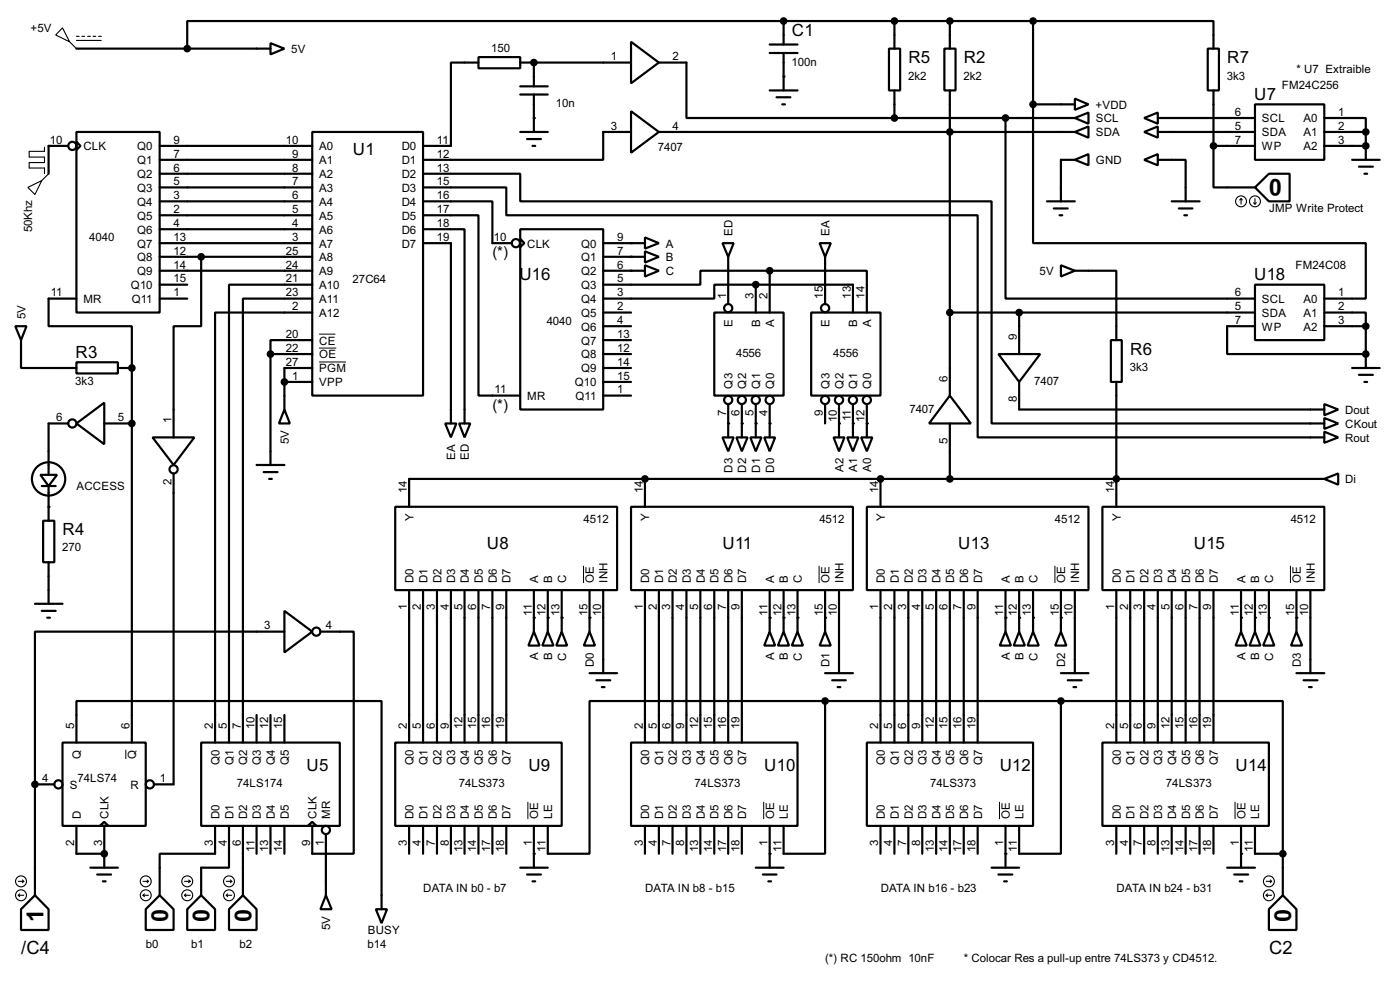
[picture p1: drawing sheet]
<svg xmlns="http://www.w3.org/2000/svg" width="256mm" height="180mm" viewBox="0 0 256 180" stroke-linecap="round" stroke-linejoin="round" font-family="sans-serif">
<g fill="none" stroke="#000" stroke-width=".4">
<path d="M14 8.9h35.6M49.6 7.9l2.5 1-2.5 1.1zM87.7 10.5h7.6v2h-7.6zM87.7 11.5h-5.1v15.2h-5.1M95.3 11.5h20.3M95.3 17.3h5.1M95.3 15.8h5.1M97.8 11.5v4.3M97.8 17.3v6.9M115.6 7.7l5.1 3.8-5.1 3.8zM120.7 11.5h5.1v10.1h38.1M141 16.6h5.1"/>
<path d="M141 9.7h5.1M141 8.2h5.1M142.3 17.8h2.5M143.3 19.1h.5M143.6 3.9h-109.3v5M143.6 3.9h45.7M143.6 3.9v4.3M143.6 9.7v6.9M162.9 8.9h2v7.7h-2zM163.9 3.9v5M163.9 16.6v5M173 8.9h2.1v7.7h-2.1z"/>
<path d="M174 3.9v5M174 16.6v55.8M189.3 19.1v25.4h60.9v10.2h-7.6M189.3 3.9h33v5M189.3 19.1h7.6M189.3 3.9v15.2M196.9 18.1l2.5 1-2.5 1zM221.3 8.9h2v7.7h-2zM222.3 16.6v10.1M229.9 19.1h12.7v10.2h-12.7zM12.5 26.7h-3.6v5.1M14 24.2h15.3v33h-15.3z"/>
<path d="M14 26l.8 .7-.8 .8zM29.3 26.7h27.9M29.3 29.3h27.9M29.3 31.8h27.9M29.3 34.3h27.9M29.3 36.9h27.9M29.3 39.4h27.9M57.2 24.2h20.3v48.2h-20.3zM77.5 36.9h12.7v7.6h3.6M77.5 39.4h10.2v33h7.6M77.5 34.3h15.3v5.1h86.3v40.7h63.5M77.5 31.8h17.8v5.1h86.4v40.6h60.9"/>
<path d="M95.3 24.2h5.1M96.6 25.5h2.5M97.6 26.7h.5M115.6 20.4l5.1 3.8-5.1 3.8zM115.6 24.2h-5.1v5.1h-33M120.7 24.2h76.2M163.9 21.6h33M184.2 21.6v33.1h45.7M191.8 36.9h5.1M193.1 38.2h2.5M194.1 39.4h.5M196.9 21.6l2.5-1v2.1z"/>
<path d="M196.9 24.2l2.5-1v2zM196.9 29.3l2.5-1.1v2.1zM196.9 29.3h-2.5v7.6M209.6 29.3l2.5-1.1v2.1zM209.6 24.2l2.5-1v2zM209.6 21.6l2.5-1v2.1zM212.1 29.3h5.1v7.6M212.1 24.2h17.8M212.1 21.6h17.8M214.7 36.9h5.1M216 38.2h2.5M217 39.4h.5"/>
<path d="M222.3 26.7v7.6h7.6M222.3 26.7h7.6M229.9 34.3l2.6-2.5h3.8v5.1h-3.8zM242.6 21.6h7.6v2.6M242.6 26.7h7.6M242.6 24.2h7.6M247.7 29.3h5.1M249 30.5h2.5M250 31.8h.5M250.2 24.2v5.1M2.8 59.7h2.1l-1 2.6zM14 54.7h-5.1v5h15.3v7.7"/>
<path d="M29.3 42h27.9M29.3 44.5h27.9M29.3 49.6h27.9M29.3 52.1h5M29.3 47h27.9M29.3 54.7h5M36.9 47v12.7h-5.1v20.4M57.2 57.2h-17.8v78.7M57.2 52.1h-15.2v83.8M57.2 54.7h-12.7v81.2M77.5 42h7.6v35.5M77.5 44.5h5.1v33"/>
<path d="M95.3 42h15.2v33h-15.2zM95.3 43.7l.8 .8-.8 .8zM110.5 44.5h7.7M110.5 49.6h7.7M110.5 57.2h5.1M110.5 59.7h5.1M110.5 47h7.7M118.2 43.5l2.5 1-2.5 1zM118.2 46l2.5 1-2.5 1.1zM118.2 48.6l2.5 1-2.5 1zM130.9 57.2h12.7v15.2h-12.7zM132.4 44.5h2l-1 2.5z"/>
<path d="M133.4 47v8.7M138.5 52.1h-7.6v2.6h-20.4M138.5 52.1h17.8v5.1M138.5 52.1v5.1M141 49.6h-12.7v2.5h-17.8M141 49.6h17.8v7.6M141 49.6v7.6M148.6 57.2h12.7v15.2h-12.7zM150.2 44.5h2l-1 2.5zM151.2 47v8.7M174 57.2h55.9M186.7 57.2v7.6"/>
<path d="M194.4 48.6l2.5 1-2.5 1zM196.9 49.6h7.6v12.7M229.9 52.1h12.7v10.2h-12.7zM229.9 59.7h-5.1v5.1h25.4M242.6 57.2h7.6v2.5M242.6 59.7h7.6M250.2 59.7v7.7M3.9 62.3v5.1h10.1M12.5 77.5h-3.6v9.4M14 66.3h7.6v2.1h-7.6zM14 77.5l5.1-3.8v7.6zM19.1 77.5h5.1"/>
<path d="M21.6 67.4h2.6M24.2 67.4v68.5M49.6 64.8h7.6M49.6 64.8v20.3M52.1 75l1 2.5h-2zM52.1 69.9h5.1M57.2 62.3h-7.6v2.5M57.2 67.4h-5.1v7.6M81.6 77.5h2l-1 2.6zM84.1 77.5h2.1l-1.1 2.6zM110.5 64.8h5.1M110.5 62.3h5.1"/>
<path d="M110.5 67.4h5.1M110.5 69.9h5.1M110.5 72.4h5.1M133.4 74v6.1M135.9 74v6.1M138.5 74v6.1M141 74v6.1M151.2 74v3.5M153.7 74v6.1M156.3 74v6.1M158.8 74v6.1M174 72.4l3.9 5.1h-7.7z"/>
<path d="M174 77.5v10.2M182.9 64.8h7.7l-3.9 5.1zM186.7 69.9v5.1h55.9M203.5 62.3h2v7.6h-2zM204.5 69.9v22.9M242.6 79l2.6 1.1-2.6 1zM242.6 76.5l2.6 1-2.6 1zM242.6 74l2.6 1-2.6 1zM247.7 67.4h5.1M249 68.6h2.5M250 69.9h.5M7.4 86.9h3.1l-1.6 2.1z"/>
<path d="M7.7 89h2.5M7.9 95.3h2.1v7.6h-2.1zM8.9 89v6.3M28 80.1h7.6l-3.8 5zM31.8 86.7v56.9h-3.6M47 85.1h5.1M48.3 86.4h2.6M49.3 87.7h.5M72.4 92.8h40.7v15.2h-40.7zM115.6 92.8h40.7v15.2h-40.7zM118.2 87.7v5.1M132.4 80.1h2l-1 2.5z"/>
<path d="M134.9 80.1h2.1l-1.1 2.5zM137.5 80.1h2l-1 2.5zM140 80.1h2l-1 2.5zM152.7 80.1h2l-1 2.5zM155.2 80.1h2.1l-1 2.5zM157.8 80.1h2l-1 2.5zM158.8 92.8h40.6v15.2h-40.6zM161.3 87.7v5.1M202 92.8h40.6v15.2h-40.6zM242.6 87.7l2.6-1v2zM242.6 87.7h-167.6v5.1M6.4 110.5h5.1"/>
<path d="M7.7 111.8h2.5M8.7 113.1h.5M8.9 102.9v7.6M52.1 111.8l5.1 3.8-5.1 3.8zM52.1 115.6h-45.7v28M58.7 115.6h6.1v40.7h-7.6v-5.1M75 108v27.9M77.5 108v27.9M80.1 108v27.9M82.6 108v27.9M85.1 108v27.9M87.7 108v27.9"/>
<path d="M90.2 108v27.9M92.8 108v27.9M97.8 115.6l1.1 2.6h-2.1zM97.8 108v7.6M100.4 115.6l1 2.6h-2zM100.4 108v7.6M102.9 115.6l1 2.6h-2zM102.9 108v7.6M108 115.6l1 2.6h-2zM108 108v7.6M110.5 108v15.2M118.2 108v27.9"/>
<path d="M120.7 108v27.9M123.2 108v27.9M125.8 108v27.9M128.3 108v27.9M130.9 108v27.9M133.4 108v27.9M135.9 108v27.9M141 115.6l1 2.6h-2zM141 108v7.6M143.6 115.6l1 2.6h-2.1zM143.6 108v7.6M146.1 115.6l1 2.6h-2z"/>
<path d="M146.1 108v7.6M151.2 115.6l1 2.6h-2zM151.2 108v7.6M153.7 108v15.2M161.3 108v27.9M163.9 108v27.9M166.4 108v27.9M169 108v27.9M171.5 108v27.9M174 108v27.9M176.6 108v27.9M179.1 108v27.9"/>
<path d="M184.2 115.6l1 2.6h-2zM184.2 108v7.6M186.7 115.6l1.1 2.6h-2.1zM186.7 108v7.6M189.3 115.6l1 2.6h-2zM189.3 108v7.6M194.4 115.6l1 2.6h-2.1zM194.4 108v7.6M196.9 108v15.2M204.5 108v27.9M207.1 108v27.9M209.6 108v27.9"/>
<path d="M212.1 108v27.9M214.7 108v27.9M217.2 108v27.9M219.8 108v27.9M222.3 108v27.9M227.4 115.6l1 2.6h-2zM227.4 108v7.6M229.9 115.6l1 2.6h-2zM229.9 108v7.6M232.5 115.6l1 2.6h-2.1zM232.5 108v7.6M237.5 115.6l1.1 2.6h-2.1z"/>
<path d="M237.5 108v7.6M240.1 108v15.2M11.5 135.9h15.2v15.3h-15.2zM14 135.9v-7.6h55.9v38.1M36.9 135.9h25.4v15.3h-25.4zM47 130.9v5M49.6 130.9v5M52.1 130.9v5M72.4 135.9h30.5v15.3h-30.5zM108 123.2h5.1M109.3 124.5h2.5M110.3 125.8h.5"/>
<path d="M115.6 135.9h30.5v15.3h-30.5zM151.2 128.3h-43.2v28h-7.6v-5.1M151.2 128.3v28h-7.6v-5.1M151.2 128.3h43.2M151.2 123.2h5.1M152.5 124.5h2.5M153.5 125.8h.5M158.8 135.9h30.5v15.3h-30.5zM194.4 128.3v28h-7.7v-5.1M194.4 128.3h40.6v28M194.4 123.2h5M195.6 124.5h2.6"/>
<path d="M196.7 125.8h.5M202 135.9h30.5v15.3h-30.5zM237.5 123.2h5.1M238.8 124.5h2.6M239.8 125.8h.5M6.4 143.6v20.3M6.4 143.6h3.6M14 151.2v5.1h5.1M16.6 158.8h5M18.3 151.2l.8-.8 .8 .8zM19.1 151.2v7.6M39.4 151.2v5.1h-10.1v7.6"/>
<path d="M42 151.2v7.6h-5.1v5.1M44.5 151.2v12.7M47 151.2v5.1M49.6 151.2v5.1M52.1 151.2v5.1M56.4 151.2l.8-.8 .8 .8zM59.7 152.7v11.2M75 151.2v5.1M77.5 151.2v5.1M80.1 151.2v5.1M82.6 151.2v5.1M85.1 151.2v5.1"/>
<path d="M87.7 151.2v5.1M90.2 151.2v5.1M92.8 151.2v5.1M95.3 158.8h5.1M97.8 151.2v7.6M118.2 151.2v5.1M120.7 151.2v5.1M123.2 151.2v5.1M125.8 151.2v5.1M128.3 151.2v5.1M130.9 151.2v5.1M133.4 151.2v5.1"/>
<path d="M135.9 151.2v5.1M138.5 158.8h5.1M141 151.2v7.6M161.3 151.2v5.1M163.9 151.2v5.1M166.4 151.2v5.1M169 151.2v5.1M171.5 151.2v5.1M174 151.2v5.1M176.6 151.2v5.1M179.1 151.2v5.1M181.7 158.8h5"/>
<path d="M184.2 151.2v7.6M204.5 151.2v5.1M207.1 151.2v5.1M209.6 151.2v5.1M212.1 151.2v5.1M214.7 151.2v5.1M217.2 151.2v5.1M219.8 151.2v5.1M222.3 151.2v5.1M224.8 158.8h5.1M227.4 151.2v7.6M229.9 151.2v5.1h5.1"/>
<path d="M235 156.3v7.6M3.9 166.4l2.5-2.5 2.5 2.5v3.8h-5zM17.8 160.1h2.6M18.9 161.3h.5M26.7 166.4l2.6-2.5 2.5 2.5v3.8h-5.1zM34.3 166.4l2.6-2.5 2.5 2.5v3.8h-5.1zM42 166.4l2.5-2.5 2.5 2.5v3.8h-5zM59.7 163.9l1.1 2.5h-2.1zM68.9 166.4h2l-1 2.6zM96.6 160.1h2.5M97.6 161.3h.5M139.8 160.1h2.5"/>
<path d="M140.8 161.3h.5M182.9 160.1h2.6M184 161.3h.5M226.1 160.1h2.6M227.1 161.3h.5M232.5 166.4l2.5-2.5 2.5 2.5v3.8h-5z"/>
<circle cx="13.2" cy="26.7" r=".75"/>
<circle cx="94.5" cy="44.5" r=".75"/>
<circle cx="133.4" cy="56.4" r=".75"/>
<circle cx="151.1" cy="56.4" r=".75"/>
<circle cx="13.2" cy="77.5" r=".75"/>
<circle cx="133.4" cy="73.2" r=".75"/>
<circle cx="135.9" cy="73.2" r=".75"/>
<circle cx="138.4" cy="73.2" r=".75"/>
<circle cx="141" cy="73.2" r=".75"/>
<circle cx="151.1" cy="73.2" r=".75"/>
<circle cx="153.7" cy="73.2" r=".75"/>
<circle cx="156.2" cy="73.2" r=".75"/>
<circle cx="158.8" cy="73.2" r=".75"/>
<circle cx="8.9" cy="87.7" r="3.1"/>
<circle cx="31.8" cy="85.9" r=".75"/>
<circle cx="57.9" cy="115.6" r=".75"/>
<circle cx="10.7" cy="143.6" r=".75"/>
<circle cx="27.4" cy="143.6" r=".75"/>
<circle cx="59.7" cy="151.9" r=".75"/>
</g>
<g fill="#000">
<circle cx="97.8" cy="11.5" r=".2"/>
<circle cx="143.6" cy="14" r=".2"/>
<circle cx="143.6" cy="3.9" r=".2"/>
<circle cx="97.8" cy="21.6" r=".2"/>
<circle cx="250.2" cy="26.7" r=".2"/>
<circle cx="115.6" cy="47" r=".2"/>
<circle cx="115.6" cy="44.5" r=".2"/>
<circle cx="115.6" cy="49.6" r=".2"/>
<circle cx="138.5" cy="52.1" r=".2"/>
<circle cx="24.2" cy="67.4" r=".2"/>
<circle cx="24.2" cy="77.5" r=".2"/>
<circle cx="52.1" cy="69.9" r=".2"/>
<circle cx="133.4" cy="77.5" r=".2"/>
<circle cx="135.9" cy="77.5" r=".2"/>
<circle cx="138.5" cy="77.5" r=".2"/>
<circle cx="141" cy="77.5" r=".2"/>
<circle cx="153.7" cy="77.5" r=".2"/>
<circle cx="156.3" cy="77.5" r=".2"/>
<circle cx="158.8" cy="77.5" r=".2"/>
<circle cx="250.2" cy="64.8" r=".2"/>
<circle cx="8.9" cy="92.8" r=".2"/>
<circle cx="118.2" cy="87.7" r=".2"/>
<circle cx="161.3" cy="87.7" r=".2"/>
<circle cx="204.5" cy="87.7" r=".2"/>
<circle cx="97.8" cy="113.1" r=".2"/>
<circle cx="100.4" cy="113.1" r=".2"/>
<circle cx="102.9" cy="113.1" r=".2"/>
<circle cx="108" cy="113.1" r=".2"/>
<circle cx="141" cy="113.1" r=".2"/>
<circle cx="143.6" cy="113.1" r=".2"/>
<circle cx="146.1" cy="113.1" r=".2"/>
<circle cx="151.2" cy="113.1" r=".2"/>
<circle cx="184.2" cy="113.1" r=".2"/>
<circle cx="186.7" cy="113.1" r=".2"/>
<circle cx="189.3" cy="113.1" r=".2"/>
<circle cx="194.4" cy="113.1" r=".2"/>
<circle cx="227.4" cy="113.1" r=".2"/>
<circle cx="229.9" cy="113.1" r=".2"/>
<circle cx="232.5" cy="113.1" r=".2"/>
<circle cx="237.5" cy="113.1" r=".2"/>
<circle cx="6.4" cy="143.6" r=".2"/>
<circle cx="19.1" cy="156.3" r=".2"/>
<circle cx="97.8" cy="156.3" r=".2"/>
<circle cx="141" cy="156.3" r=".2"/>
<circle cx="184.2" cy="156.3" r=".2"/>
<circle cx="227.4" cy="156.3" r=".2"/>
</g>
<path d="M58.5 61.2h3M58.5 63.7h3.1M58.5 66.3h4.9M106.9 103.5v3.2M150.1 103.6v3.1M193.3 103.5v3.2M236.4 103.6v3.1M23 137.2v1.7M96.7 146.8v3.1M139.9 146.8v3.1M183.1 146.8v3.1M226.3 146.7v3.2" fill="none" stroke="#000" stroke-width=".18"/>
<g fill="none" stroke="#000" stroke-width=".2">
<path d="M11.5 5.1l1.3 2.6-2.6-1.3zM12.8 7.7l1.2 1.2M14 6.7h.5M14 7.4h4.6M15 6.7h.5M16.1 6.7h.5M17.1 6.7h.5M18.1 6.7h.5M5.1 34.3l2.6-1.2-1.3 2.5zM8.2 27v.7h-2.8v1.1h2.8v1h-2.8v1h2.8v1M8.9 31.8l-1.2 1.3M227.4 36.4l.2 .2"/>
<path d="M227.4 36.4l-.3 .2M227.4 36.4v1M229.7 37.1l.2 .3M229.9 36.4v1M230.2 37.1l-.3 .3M3.4 163.9l.2 .2M3.4 163.9h1M3.4 161.3h1M3.6 163.6l-.2 .3M4.1 161.1l.3 .2M4.4 161.3l-.3 .3M26.2 163.9h1"/>
<path d="M26.2 161.3h1M26.2 163.9l.3 .2M26.5 163.6l-.3 .3M27 161.1l.2 .2M27.2 161.3l-.2 .3M33.8 163.9h1.1M33.8 161.3h1.1M33.8 163.9l.3 .2M34.1 163.6l-.3 .3M34.6 161.1l.3 .2M34.9 161.3l-.3 .3M41.5 163.9h1"/>
<path d="M41.5 161.3h1M41.5 163.9l.2 .2M41.7 163.6l-.2 .3M42.2 161.1l.3 .2M42.5 161.3l-.3 .3M232 163.9h1M232 161.3h1M232 163.9l.2 .2M232.2 163.6l-.2 .3M232.7 161.1l.3 .2M233 161.3l-.3 .3"/>
<circle cx="227.3" cy="36.9" r="1"/>
<circle cx="229.9" cy="36.9" r="1"/>
<circle cx="3.8" cy="163.9" r="1"/>
<circle cx="3.8" cy="161.3" r="1"/>
<circle cx="26.7" cy="163.9" r="1"/>
<circle cx="26.7" cy="161.3" r="1"/>
<circle cx="34.3" cy="161.3" r="1"/>
<circle cx="34.3" cy="163.9" r="1"/>
<circle cx="41.9" cy="163.9" r="1"/>
<circle cx="41.9" cy="161.3" r="1"/>
<circle cx="232.4" cy="161.3" r="1"/>
<circle cx="232.4" cy="163.9" r="1"/>
</g>
<g fill="#000" stroke="#000" stroke-width=".4">
<circle cx="34.3" cy="8.9" r=".5"/>
<circle cx="97.8" cy="11.5" r=".5"/>
<circle cx="143.5" cy="3.9" r=".5"/>
<circle cx="163.8" cy="3.9" r=".5"/>
<circle cx="174" cy="3.9" r=".5"/>
<circle cx="189.2" cy="19.1" r=".5"/>
<circle cx="189.2" cy="3.9" r=".5"/>
<circle cx="163.8" cy="21.6" r=".5"/>
<circle cx="174" cy="24.2" r=".5"/>
<circle cx="184.2" cy="21.6" r=".5"/>
<circle cx="222.3" cy="26.7" r=".5"/>
<circle cx="250.2" cy="24.2" r=".5"/>
<circle cx="250.2" cy="26.7" r=".5"/>
<circle cx="36.8" cy="47" r=".5"/>
<circle cx="138.4" cy="52.1" r=".5"/>
<circle cx="141" cy="49.6" r=".5"/>
<circle cx="174" cy="57.2" r=".5"/>
<circle cx="186.7" cy="57.2" r=".5"/>
<circle cx="250.2" cy="59.7" r=".5"/>
<circle cx="24.1" cy="67.4" r=".5"/>
<circle cx="24.1" cy="77.5" r=".5"/>
<circle cx="49.5" cy="64.8" r=".5"/>
<circle cx="52.1" cy="69.9" r=".5"/>
<circle cx="250.2" cy="64.8" r=".5"/>
<circle cx="118.1" cy="87.7" r=".5"/>
<circle cx="161.3" cy="87.7" r=".5"/>
<circle cx="174" cy="87.7" r=".5"/>
<circle cx="204.5" cy="87.7" r=".5"/>
<circle cx="151.1" cy="128.3" r=".5"/>
<circle cx="194.3" cy="128.3" r=".5"/>
<circle cx="6.4" cy="143.6" r=".5"/>
<circle cx="19.1" cy="156.3" r=".5"/>
<circle cx="235" cy="156.3" r=".5"/>
</g>
<g font-size="4.8">
<text x="234.9" y="32.8" transform="rotate(-180 234.9 32.8)">0</text>
<text x="7.9" y="168.8" transform="rotate(-90 7.9 168.8)">1</text>
<text x="30.8" y="168.8" transform="rotate(-90 30.8 168.8)">0</text>
<text x="38.4" y="168.8" transform="rotate(-90 38.4 168.8)">0</text>
<text x="46.1" y="168.8" transform="rotate(-90 46.1 168.8)">0</text>
<text x="236.6" y="168.8" transform="rotate(-90 236.6 168.8)">0</text>
</g>
<g font-size="3.8">
<text x="3.9" y="174.6">/C4</text>
<text x="232.5" y="174.6">C2</text>
</g>
<g font-size="3.5">
<text x="145.1" y="6.5">C1</text>
<text x="166.4" y="11.6">R5</text>
<text x="176.6" y="11.6">R2</text>
<text x="224.8" y="11.6">R7</text>
<text x="229.8" y="18.3">U7</text>
<text x="64.7" y="28.5">U1</text>
<text x="95.2" y="51.3">U16</text>
<text x="229.8" y="51.3">U18</text>
<text x="13.9" y="65.5">R3</text>
<text x="207.1" y="64.9">R6</text>
<text x="11.5" y="98">R4</text>
<text x="89.2" y="100.5">U8</text>
<text x="132.4" y="100.5">U11</text>
<text x="175.6" y="100.5">U13</text>
<text x="218.7" y="100.5">U15</text>
<text x="56.2" y="141.2">U5</text>
<text x="96.8" y="141.2">U9</text>
<text x="140" y="141.2">U10</text>
<text x="183.2" y="141.2">U12</text>
<text x="226.4" y="141.2">U14</text>
</g>
<g font-size="3.1">
<text x="90.2" y="47.1">(*)</text>
<text x="90.2" y="75">(*)</text>
</g>
<g font-size="2.4">
<text x="5.6" y="5.9">+5V</text>
<text x="53.4" y="9.7">5V</text>
<text x="90" y="9.6">150</text>
<text x="111.9" y="11.1">1</text>
<text x="123.2" y="11.1">2</text>
<text x="145" y="12">100n</text>
<text x="166.4" y="14.5">2k2</text>
<text x="176.5" y="14.5">2k2</text>
<text x="224.8" y="14.5">3k3</text>
<text x="234.8" y="16.2">FM24C256</text>
<text x="237.5" y="13.4">* U7 Extraible</text>
<text x="101.9" y="19.6">10n</text>
<text x="111.9" y="23.8">3</text>
<text x="123.2" y="23.8">4</text>
<text x="200.7" y="19.9">+VDD</text>
<text x="200.7" y="22.4">SCL</text>
<text x="226.2" y="21.2">6</text>
<text x="226.2" y="23.8">5</text>
<text x="231.2" y="22.4">SCL</text>
<text x="238.8" y="22.4">A0</text>
<text x="245.2" y="21.2">1</text>
<text x="245.2" y="23.8">2</text>
<text x="9.2" y="26.3">10</text>
<text x="15.3" y="27.5">CLK</text>
<text x="25.1" y="27.5">Q0</text>
<text x="31.8" y="26.3">9</text>
<text x="31.8" y="28.9">7</text>
<text x="52.4" y="26.3">10</text>
<text x="53.5" y="28.9">9</text>
<text x="58.5" y="27.5">A0</text>
<text x="73.6" y="27.5">D0</text>
<text x="80.1" y="26.3">11</text>
<text x="80.1" y="28.9">12</text>
<text x="120.5" y="27.7">7407</text>
<text x="200.7" y="25">SDA</text>
<text x="226.2" y="26.3">7</text>
<text x="231.2" y="25">SDA</text>
<text x="231.2" y="27.5">WP</text>
<text x="238.8" y="27.5">A2</text>
<text x="238.8" y="25">A1</text>
<text x="245.2" y="26.3">3</text>
<text x="25.1" y="30">Q1</text>
<text x="25.1" y="32.6">Q2</text>
<text x="25.1" y="35.1">Q3</text>
<text x="31.8" y="31.4">6</text>
<text x="31.8" y="33.9">5</text>
<text x="53.5" y="31.4">8</text>
<text x="53.5" y="33.9">7</text>
<text x="58.5" y="30">A1</text>
<text x="58.5" y="32.6">A2</text>
<text x="58.5" y="35.1">A3</text>
<text x="73.6" y="30">D1</text>
<text x="73.6" y="32.6">D2</text>
<text x="73.6" y="35.1">D3</text>
<text x="80.1" y="31.4">13</text>
<text x="80.1" y="33.9">15</text>
<text x="200.7" y="30">GND</text>
<text x="25.1" y="37.7">Q4</text>
<text x="25.1" y="40.2">Q5</text>
<text x="31.8" y="36.5">3</text>
<text x="31.8" y="39">2</text>
<text x="31.8" y="41.6">4</text>
<text x="53.5" y="36.5">6</text>
<text x="53.5" y="39">5</text>
<text x="53.5" y="41.6">4</text>
<text x="58.5" y="37.7">A4</text>
<text x="58.5" y="40.2">A5</text>
<text x="73.6" y="37.7">D4</text>
<text x="73.6" y="40.2">D5</text>
<text x="80.1" y="36.5">16</text>
<text x="80.1" y="39">17</text>
<text x="80.1" y="41.6">18</text>
<text x="232.5" y="38.8">JMP Write Protect</text>
<text x="5.9" y="42.6" transform="rotate(-90 5.9 42.6)">50Khz</text>
<text x="16.4" y="44.1">4040</text>
<text x="25.1" y="42.7">Q6</text>
<text x="25.1" y="45.3">Q7</text>
<text x="25.1" y="47.8">Q8</text>
<text x="31.8" y="44.1">13</text>
<text x="31.8" y="46.6">12</text>
<text x="52.4" y="46.6">25</text>
<text x="53.5" y="44.1">3</text>
<text x="58.5" y="42.7">A6</text>
<text x="58.5" y="45.3">A7</text>
<text x="58.5" y="47.8">A8</text>
<text x="73.6" y="42.7">D6</text>
<text x="73.6" y="45.3">D7</text>
<text x="80.1" y="44.1">19</text>
<text x="90.5" y="44.1">10</text>
<text x="96.6" y="45.3">CLK</text>
<text x="106.4" y="45.3">Q0</text>
<text x="106.4" y="47.8">Q1</text>
<text x="113.1" y="44.1">9</text>
<text x="113.1" y="46.6">7</text>
<text x="122" y="45.3">A</text>
<text x="122" y="47.8">B</text>
<text x="134.2" y="43.2" transform="rotate(-90 134.2 43.2)">ED</text>
<text x="152" y="43.2" transform="rotate(-90 152 43.2)">EA</text>
<text x="24" y="52.9">Q10</text>
<text x="25.1" y="50.4">Q9</text>
<text x="31.8" y="49.2">14</text>
<text x="31.8" y="51.7">15</text>
<text x="52.4" y="49.2">24</text>
<text x="52.4" y="51.7">21</text>
<text x="58.5" y="50.4">A9</text>
<text x="58.5" y="52.9">A10</text>
<text x="64.6" y="51.8">27C64</text>
<text x="106.4" y="50.4">Q2</text>
<text x="106.4" y="52.9">Q3</text>
<text x="113.1" y="49.2">6</text>
<text x="113.1" y="51.7">5</text>
<text x="122" y="50.4">C</text>
<text x="190.5" y="50.4">5V</text>
<text x="237.3" y="49.2">FM24C08</text>
<text x="4.6" y="58.5" transform="rotate(-90 4.6 58.5)">5V</text>
<text x="9.3" y="54.3">11</text>
<text x="15.3" y="55.4">MR</text>
<text x="24.1" y="55.4">Q11</text>
<text x="31.8" y="54.3">1</text>
<text x="52.4" y="54.3">23</text>
<text x="53.5" y="56.8">2</text>
<text x="58.5" y="55.4">A11</text>
<text x="58.5" y="58">A12</text>
<text x="100.2" y="59.4">4040</text>
<text x="106.4" y="55.4">Q4</text>
<text x="106.4" y="58">Q5</text>
<text x="113.1" y="54.3">3</text>
<text x="113.1" y="56.8">2</text>
<text x="113.1" y="59.3">4</text>
<text x="133" y="54.6" transform="rotate(-90 133 54.6)">1</text>
<text x="134.2" y="59.9" transform="rotate(-90 134.2 59.9)">E</text>
<text x="138.1" y="54.7" transform="rotate(-90 138.1 54.7)">3</text>
<text x="139.3" y="59.9" transform="rotate(-90 139.3 59.9)">B</text>
<text x="140.6" y="54.7" transform="rotate(-90 140.6 54.7)">2</text>
<text x="141.8" y="59.9" transform="rotate(-90 141.8 59.9)">A</text>
<text x="150.8" y="54.7" transform="rotate(-90 150.8 54.7)">15</text>
<text x="152" y="59.9" transform="rotate(-90 152 59.9)">E</text>
<text x="155.9" y="54.7" transform="rotate(-90 155.9 54.7)">13</text>
<text x="157.1" y="59.9" transform="rotate(-90 157.1 59.9)">B</text>
<text x="158.4" y="54.6" transform="rotate(-90 158.4 54.6)">14</text>
<text x="159.6" y="59.9" transform="rotate(-90 159.6 59.9)">A</text>
<text x="226.2" y="54.3">6</text>
<text x="226.2" y="56.8">5</text>
<text x="226.2" y="59.3">7</text>
<text x="231.2" y="55.4">SCL</text>
<text x="231.2" y="58">SDA</text>
<text x="238.8" y="55.4">A0</text>
<text x="238.8" y="58">A1</text>
<text x="245.2" y="54.3">1</text>
<text x="245.2" y="59.3">3</text>
<text x="245.2" y="56.8">2</text>
<text x="52.4" y="61.9">20</text>
<text x="52.4" y="64.4">22</text>
<text x="58.5" y="63.1">CE</text>
<text x="58.5" y="65.6">OE</text>
<text x="106.4" y="60.5">Q6</text>
<text x="106.4" y="63.1">Q7</text>
<text x="106.4" y="65.6">Q8</text>
<text x="113.1" y="61.9">13</text>
<text x="113.1" y="64.4">12</text>
<text x="134.9" y="65.4">4556</text>
<text x="152.7" y="65.4">4556</text>
<text x="186.3" y="62.2" transform="rotate(-90 186.3 62.2)">9</text>
<text x="231.2" y="60.5">WP</text>
<text x="238.8" y="60.5">A2</text>
<text x="13.8" y="70.6">3k3</text>
<text x="52.4" y="67">27</text>
<text x="53.5" y="69.5">1</text>
<text x="58.5" y="68.1">PGM</text>
<text x="58.5" y="70.7">VPP</text>
<text x="90.6" y="72">11</text>
<text x="105.3" y="70.7">Q10</text>
<text x="106.4" y="68.1">Q9</text>
<text x="113.1" y="67">14</text>
<text x="113.1" y="69.5">15</text>
<text x="113.1" y="72">1</text>
<text x="134.2" y="71.1" transform="rotate(-90 134.2 71.1)">Q3</text>
<text x="136.7" y="71.1" transform="rotate(-90 136.7 71.1)">Q2</text>
<text x="139.3" y="71.1" transform="rotate(-90 139.3 71.1)">Q1</text>
<text x="141.8" y="71.1" transform="rotate(-90 141.8 71.1)">Q0</text>
<text x="152" y="71.1" transform="rotate(-90 152 71.1)">Q3</text>
<text x="154.5" y="71.1" transform="rotate(-90 154.5 71.1)">Q2</text>
<text x="157.1" y="71.1" transform="rotate(-90 157.1 71.1)">Q1</text>
<text x="159.6" y="71.1" transform="rotate(-90 159.6 71.1)">Q0</text>
<text x="173.6" y="69.9" transform="rotate(-90 173.6 69.9)">6</text>
<text x="189.4" y="70.4">7407</text>
<text x="207" y="67.9">3k3</text>
<text x="10.3" y="77.1">6</text>
<text x="21.6" y="77.1">5</text>
<text x="31.4" y="77.5" transform="rotate(-90 31.4 77.5)">1</text>
<text x="96.6" y="73.2">MR</text>
<text x="105.4" y="73.2">Q11</text>
<text x="133" y="76.1" transform="rotate(-90 133 76.1)">7</text>
<text x="135.5" y="76.1" transform="rotate(-90 135.5 76.1)">6</text>
<text x="138.1" y="76.1" transform="rotate(-90 138.1 76.1)">5</text>
<text x="140.6" y="76.1" transform="rotate(-90 140.6 76.1)">4</text>
<text x="150.8" y="76.1" transform="rotate(-90 150.8 76.1)">9</text>
<text x="153.3" y="77.3" transform="rotate(-90 153.3 77.3)">10</text>
<text x="155.9" y="77.1" transform="rotate(-90 155.9 77.1)">11</text>
<text x="158.4" y="77.3" transform="rotate(-90 158.4 77.3)">12</text>
<text x="166.6" y="75.5">7407</text>
<text x="186.3" y="73.5" transform="rotate(-90 186.3 73.5)">8</text>
<text x="246.4" y="75.8">Dout</text>
<text x="52.9" y="81.4" transform="rotate(-90 52.9 81.4)">5V</text>
<text x="173.6" y="81.2" transform="rotate(-90 173.6 81.2)">5</text>
<text x="246.4" y="80.8">Rout</text>
<text x="246.4" y="78.3">CKout</text>
<text x="14" y="89.6">ACCESS</text>
<text x="31.4" y="88.8" transform="rotate(-90 31.4 88.8)">2</text>
<text x="83.4" y="84.2" transform="rotate(-90 83.4 84.2)">EA</text>
<text x="85.9" y="84.3" transform="rotate(-90 85.9 84.3)">ED</text>
<text x="134.2" y="86.5" transform="rotate(-90 134.2 86.5)">D3</text>
<text x="136.7" y="86.5" transform="rotate(-90 136.7 86.5)">D2</text>
<text x="139.3" y="86.5" transform="rotate(-90 139.3 86.5)">D1</text>
<text x="141.8" y="86.5" transform="rotate(-90 141.8 86.5)">D0</text>
<text x="154.5" y="86.4" transform="rotate(-90 154.5 86.4)">A2</text>
<text x="157.1" y="86.4" transform="rotate(-90 157.1 86.4)">A1</text>
<text x="159.6" y="86.4" transform="rotate(-90 159.6 86.4)">A0</text>
<text x="246.4" y="88.5">Di</text>
<text x="74.6" y="90.2" transform="rotate(-90 74.6 90.2)">14</text>
<text x="75.8" y="95.4" transform="rotate(-90 75.8 95.4)">Y</text>
<text x="106.9" y="95.8">4512</text>
<text x="117.8" y="90.2" transform="rotate(-90 117.8 90.2)">14</text>
<text x="119" y="95.4" transform="rotate(-90 119 95.4)">Y</text>
<text x="150.1" y="95.8">4512</text>
<text x="160.9" y="90.2" transform="rotate(-90 160.9 90.2)">14</text>
<text x="162.1" y="95.4" transform="rotate(-90 162.1 95.4)">Y</text>
<text x="193.3" y="95.8">4512</text>
<text x="204.1" y="90.2" transform="rotate(-90 204.1 90.2)">14</text>
<text x="205.3" y="95.4" transform="rotate(-90 205.3 95.4)">Y</text>
<text x="236.5" y="95.8">4512</text>
<text x="11.4" y="100.9">270</text>
<text x="75.8" y="106.7" transform="rotate(-90 75.8 106.7)">D0</text>
<text x="78.3" y="106.7" transform="rotate(-90 78.3 106.7)">D1</text>
<text x="80.8" y="106.7" transform="rotate(-90 80.8 106.7)">D2</text>
<text x="83.4" y="106.7" transform="rotate(-90 83.4 106.7)">D3</text>
<text x="85.9" y="106.7" transform="rotate(-90 85.9 106.7)">D4</text>
<text x="88.5" y="106.7" transform="rotate(-90 88.5 106.7)">D5</text>
<text x="91" y="106.7" transform="rotate(-90 91 106.7)">D6</text>
<text x="93.5" y="106.7" transform="rotate(-90 93.5 106.7)">D7</text>
<text x="98.6" y="106.7" transform="rotate(-90 98.6 106.7)">A</text>
<text x="101.2" y="106.7" transform="rotate(-90 101.2 106.7)">B</text>
<text x="103.7" y="106.7" transform="rotate(-90 103.7 106.7)">C</text>
<text x="108.8" y="106.7" transform="rotate(-90 108.8 106.7)">OE</text>
<text x="111.3" y="106.7" transform="rotate(-90 111.3 106.7)">INH</text>
<text x="118.9" y="106.7" transform="rotate(-90 118.9 106.7)">D0</text>
<text x="121.5" y="106.7" transform="rotate(-90 121.5 106.7)">D1</text>
<text x="124" y="106.7" transform="rotate(-90 124 106.7)">D2</text>
<text x="126.6" y="106.7" transform="rotate(-90 126.6 106.7)">D3</text>
<text x="129.1" y="106.7" transform="rotate(-90 129.1 106.7)">D4</text>
<text x="131.6" y="106.7" transform="rotate(-90 131.6 106.7)">D5</text>
<text x="134.2" y="106.7" transform="rotate(-90 134.2 106.7)">D6</text>
<text x="136.7" y="106.7" transform="rotate(-90 136.7 106.7)">D7</text>
<text x="141.8" y="106.7" transform="rotate(-90 141.8 106.7)">A</text>
<text x="144.3" y="106.7" transform="rotate(-90 144.3 106.7)">B</text>
<text x="146.9" y="106.7" transform="rotate(-90 146.9 106.7)">C</text>
<text x="152" y="106.7" transform="rotate(-90 152 106.7)">OE</text>
<text x="154.5" y="106.7" transform="rotate(-90 154.5 106.7)">INH</text>
<text x="162.1" y="106.7" transform="rotate(-90 162.1 106.7)">D0</text>
<text x="164.7" y="106.7" transform="rotate(-90 164.7 106.7)">D1</text>
<text x="167.2" y="106.7" transform="rotate(-90 167.2 106.7)">D2</text>
<text x="169.7" y="106.7" transform="rotate(-90 169.7 106.7)">D3</text>
<text x="172.3" y="106.7" transform="rotate(-90 172.3 106.7)">D4</text>
<text x="174.8" y="106.7" transform="rotate(-90 174.8 106.7)">D5</text>
<text x="177.4" y="106.7" transform="rotate(-90 177.4 106.7)">D6</text>
<text x="179.9" y="106.7" transform="rotate(-90 179.9 106.7)">D7</text>
<text x="185" y="106.7" transform="rotate(-90 185 106.7)">A</text>
<text x="187.5" y="106.7" transform="rotate(-90 187.5 106.7)">B</text>
<text x="190.1" y="106.7" transform="rotate(-90 190.1 106.7)">C</text>
<text x="195.2" y="106.7" transform="rotate(-90 195.2 106.7)">OE</text>
<text x="197.7" y="106.7" transform="rotate(-90 197.7 106.7)">INH</text>
<text x="205.3" y="106.7" transform="rotate(-90 205.3 106.7)">D0</text>
<text x="207.9" y="106.7" transform="rotate(-90 207.9 106.7)">D1</text>
<text x="210.4" y="106.7" transform="rotate(-90 210.4 106.7)">D2</text>
<text x="212.9" y="106.7" transform="rotate(-90 212.9 106.7)">D3</text>
<text x="215.5" y="106.7" transform="rotate(-90 215.5 106.7)">D4</text>
<text x="218" y="106.7" transform="rotate(-90 218 106.7)">D5</text>
<text x="220.6" y="106.7" transform="rotate(-90 220.6 106.7)">D6</text>
<text x="223.1" y="106.7" transform="rotate(-90 223.1 106.7)">D7</text>
<text x="228.2" y="106.7" transform="rotate(-90 228.2 106.7)">A</text>
<text x="230.7" y="106.7" transform="rotate(-90 230.7 106.7)">B</text>
<text x="233.3" y="106.7" transform="rotate(-90 233.3 106.7)">C</text>
<text x="238.3" y="106.7" transform="rotate(-90 238.3 106.7)">OE</text>
<text x="240.9" y="106.7" transform="rotate(-90 240.9 106.7)">INH</text>
<text x="74.5" y="111.7" transform="rotate(-90 74.5 111.7)">1</text>
<text x="77.1" y="111.6" transform="rotate(-90 77.1 111.6)">2</text>
<text x="79.6" y="111.7" transform="rotate(-90 79.6 111.7)">3</text>
<text x="82.2" y="111.7" transform="rotate(-90 82.2 111.7)">4</text>
<text x="84.7" y="111.7" transform="rotate(-90 84.7 111.7)">5</text>
<text x="87.2" y="111.7" transform="rotate(-90 87.2 111.7)">6</text>
<text x="89.8" y="111.6" transform="rotate(-90 89.8 111.6)">7</text>
<text x="92.4" y="111.7" transform="rotate(-90 92.4 111.7)">9</text>
<text x="97.4" y="112.7" transform="rotate(-90 97.4 112.7)">11</text>
<text x="100" y="112.8" transform="rotate(-90 100 112.8)">12</text>
<text x="102.5" y="112.8" transform="rotate(-90 102.5 112.8)">13</text>
<text x="107.6" y="112.8" transform="rotate(-90 107.6 112.8)">15</text>
<text x="110.1" y="112.8" transform="rotate(-90 110.1 112.8)">10</text>
<text x="117.8" y="111.7" transform="rotate(-90 117.8 111.7)">1</text>
<text x="120.3" y="111.7" transform="rotate(-90 120.3 111.7)">2</text>
<text x="122.8" y="111.7" transform="rotate(-90 122.8 111.7)">3</text>
<text x="125.4" y="111.7" transform="rotate(-90 125.4 111.7)">4</text>
<text x="127.9" y="111.7" transform="rotate(-90 127.9 111.7)">5</text>
<text x="130.5" y="111.7" transform="rotate(-90 130.5 111.7)">6</text>
<text x="133" y="111.7" transform="rotate(-90 133 111.7)">7</text>
<text x="135.5" y="111.7" transform="rotate(-90 135.5 111.7)">9</text>
<text x="140.6" y="112.6" transform="rotate(-90 140.6 112.6)">11</text>
<text x="143.2" y="112.8" transform="rotate(-90 143.2 112.8)">12</text>
<text x="145.7" y="112.8" transform="rotate(-90 145.7 112.8)">13</text>
<text x="150.8" y="112.8" transform="rotate(-90 150.8 112.8)">15</text>
<text x="153.3" y="112.8" transform="rotate(-90 153.3 112.8)">10</text>
<text x="160.9" y="111.7" transform="rotate(-90 160.9 111.7)">1</text>
<text x="163.5" y="111.7" transform="rotate(-90 163.5 111.7)">2</text>
<text x="166" y="111.7" transform="rotate(-90 166 111.7)">3</text>
<text x="168.6" y="111.7" transform="rotate(-90 168.6 111.7)">4</text>
<text x="171.1" y="111.7" transform="rotate(-90 171.1 111.7)">5</text>
<text x="173.6" y="111.7" transform="rotate(-90 173.6 111.7)">6</text>
<text x="176.2" y="111.7" transform="rotate(-90 176.2 111.7)">7</text>
<text x="178.7" y="111.7" transform="rotate(-90 178.7 111.7)">9</text>
<text x="183.8" y="112.7" transform="rotate(-90 183.8 112.7)">11</text>
<text x="186.3" y="112.8" transform="rotate(-90 186.3 112.8)">12</text>
<text x="188.9" y="112.8" transform="rotate(-90 188.9 112.8)">13</text>
<text x="194" y="112.8" transform="rotate(-90 194 112.8)">15</text>
<text x="196.5" y="112.8" transform="rotate(-90 196.5 112.8)">10</text>
<text x="204.1" y="111.7" transform="rotate(-90 204.1 111.7)">1</text>
<text x="206.7" y="111.7" transform="rotate(-90 206.7 111.7)">2</text>
<text x="209.2" y="111.7" transform="rotate(-90 209.2 111.7)">3</text>
<text x="211.7" y="111.6" transform="rotate(-90 211.7 111.6)">4</text>
<text x="214.3" y="111.7" transform="rotate(-90 214.3 111.7)">5</text>
<text x="216.8" y="111.7" transform="rotate(-90 216.8 111.7)">6</text>
<text x="219.4" y="111.7" transform="rotate(-90 219.4 111.7)">7</text>
<text x="221.9" y="111.6" transform="rotate(-90 221.9 111.6)">9</text>
<text x="227" y="112.6" transform="rotate(-90 227 112.6)">11</text>
<text x="229.5" y="112.8" transform="rotate(-90 229.5 112.8)">12</text>
<text x="232.1" y="112.8" transform="rotate(-90 232.1 112.8)">13</text>
<text x="237.1" y="112.8" transform="rotate(-90 237.1 112.8)">15</text>
<text x="239.7" y="112.8" transform="rotate(-90 239.7 112.8)">10</text>
<text x="48.4" y="115.2">3</text>
<text x="59.7" y="115.2">4</text>
<text x="98.6" y="120.8" transform="rotate(-90 98.6 120.8)">A</text>
<text x="101.2" y="120.8" transform="rotate(-90 101.2 120.8)">B</text>
<text x="103.7" y="120.9" transform="rotate(-90 103.7 120.9)">C</text>
<text x="108.8" y="122.1" transform="rotate(-90 108.8 122.1)">D0</text>
<text x="141.8" y="120.8" transform="rotate(-90 141.8 120.8)">A</text>
<text x="144.4" y="120.8" transform="rotate(-90 144.4 120.8)">B</text>
<text x="146.9" y="120.9" transform="rotate(-90 146.9 120.9)">C</text>
<text x="152" y="122.1" transform="rotate(-90 152 122.1)">D1</text>
<text x="185" y="120.8" transform="rotate(-90 185 120.8)">A</text>
<text x="187.5" y="120.8" transform="rotate(-90 187.5 120.8)">B</text>
<text x="190.1" y="120.9" transform="rotate(-90 190.1 120.9)">C</text>
<text x="195.2" y="122.1" transform="rotate(-90 195.2 122.1)">D2</text>
<text x="228.2" y="120.8" transform="rotate(-90 228.2 120.8)">A</text>
<text x="230.7" y="120.8" transform="rotate(-90 230.7 120.8)">B</text>
<text x="233.3" y="120.9" transform="rotate(-90 233.3 120.9)">C</text>
<text x="238.3" y="122.1" transform="rotate(-90 238.3 122.1)">D3</text>
<text x="13.6" y="133.4" transform="rotate(-90 13.6 133.4)">5</text>
<text x="23.8" y="133.4" transform="rotate(-90 23.8 133.4)">6</text>
<text x="39" y="133.4" transform="rotate(-90 39 133.4)">2</text>
<text x="41.6" y="133.4" transform="rotate(-90 41.6 133.4)">5</text>
<text x="44.1" y="133.4" transform="rotate(-90 44.1 133.4)">7</text>
<text x="46.6" y="133.4" transform="rotate(-90 46.6 133.4)">10</text>
<text x="49.2" y="133.4" transform="rotate(-90 49.2 133.4)">12</text>
<text x="51.7" y="133.4" transform="rotate(-90 51.7 133.4)">15</text>
<text x="74.6" y="133.4" transform="rotate(-90 74.6 133.4)">2</text>
<text x="77.1" y="133.4" transform="rotate(-90 77.1 133.4)">5</text>
<text x="79.7" y="133.4" transform="rotate(-90 79.7 133.4)">6</text>
<text x="82.2" y="133.4" transform="rotate(-90 82.2 133.4)">9</text>
<text x="84.7" y="133.4" transform="rotate(-90 84.7 133.4)">12</text>
<text x="87.3" y="133.4" transform="rotate(-90 87.3 133.4)">15</text>
<text x="89.8" y="133.4" transform="rotate(-90 89.8 133.4)">16</text>
<text x="92.4" y="133.4" transform="rotate(-90 92.4 133.4)">19</text>
<text x="117.8" y="133.4" transform="rotate(-90 117.8 133.4)">2</text>
<text x="120.3" y="133.4" transform="rotate(-90 120.3 133.4)">5</text>
<text x="122.8" y="133.4" transform="rotate(-90 122.8 133.4)">6</text>
<text x="125.4" y="133.4" transform="rotate(-90 125.4 133.4)">9</text>
<text x="127.9" y="133.4" transform="rotate(-90 127.9 133.4)">12</text>
<text x="130.5" y="133.4" transform="rotate(-90 130.5 133.4)">15</text>
<text x="133" y="133.4" transform="rotate(-90 133 133.4)">16</text>
<text x="135.5" y="133.4" transform="rotate(-90 135.5 133.4)">19</text>
<text x="160.9" y="133.4" transform="rotate(-90 160.9 133.4)">2</text>
<text x="163.5" y="133.4" transform="rotate(-90 163.5 133.4)">5</text>
<text x="166" y="133.4" transform="rotate(-90 166 133.4)">6</text>
<text x="168.6" y="133.4" transform="rotate(-90 168.6 133.4)">9</text>
<text x="171.1" y="133.4" transform="rotate(-90 171.1 133.4)">12</text>
<text x="173.6" y="133.4" transform="rotate(-90 173.6 133.4)">15</text>
<text x="176.2" y="133.4" transform="rotate(-90 176.2 133.4)">16</text>
<text x="178.7" y="133.4" transform="rotate(-90 178.7 133.4)">19</text>
<text x="204.1" y="133.4" transform="rotate(-90 204.1 133.4)">2</text>
<text x="206.7" y="133.4" transform="rotate(-90 206.7 133.4)">5</text>
<text x="209.2" y="133.4" transform="rotate(-90 209.2 133.4)">6</text>
<text x="211.7" y="133.4" transform="rotate(-90 211.7 133.4)">9</text>
<text x="214.3" y="133.4" transform="rotate(-90 214.3 133.4)">12</text>
<text x="216.8" y="133.4" transform="rotate(-90 216.8 133.4)">15</text>
<text x="219.4" y="133.4" transform="rotate(-90 219.4 133.4)">16</text>
<text x="221.9" y="133.4" transform="rotate(-90 221.9 133.4)">19</text>
<text x="7.8" y="143.2">4</text>
<text x="14.2" y="143.2">74LS74</text>
<text x="14.8" y="138.9" transform="rotate(-90 14.8 138.9)">Q</text>
<text x="24.9" y="138.9" transform="rotate(-90 24.9 138.9)">Q</text>
<text x="29.3" y="143.2">1</text>
<text x="40.2" y="140" transform="rotate(-90 40.2 140)">Q0</text>
<text x="42.8" y="140" transform="rotate(-90 42.8 140)">Q1</text>
<text x="45.3" y="140" transform="rotate(-90 45.3 140)">Q2</text>
<text x="47.8" y="140" transform="rotate(-90 47.8 140)">Q3</text>
<text x="50.4" y="140" transform="rotate(-90 50.4 140)">Q4</text>
<text x="52.9" y="140" transform="rotate(-90 52.9 140)">Q5</text>
<text x="75.8" y="140" transform="rotate(-90 75.8 140)">Q0</text>
<text x="78.3" y="140" transform="rotate(-90 78.3 140)">Q1</text>
<text x="80.9" y="140" transform="rotate(-90 80.9 140)">Q2</text>
<text x="83.4" y="140" transform="rotate(-90 83.4 140)">Q3</text>
<text x="85.9" y="140" transform="rotate(-90 85.9 140)">Q4</text>
<text x="88.5" y="140" transform="rotate(-90 88.5 140)">Q5</text>
<text x="91" y="140" transform="rotate(-90 91 140)">Q6</text>
<text x="93.6" y="140" transform="rotate(-90 93.6 140)">Q7</text>
<text x="119" y="140" transform="rotate(-90 119 140)">Q0</text>
<text x="121.5" y="140" transform="rotate(-90 121.5 140)">Q1</text>
<text x="124" y="140" transform="rotate(-90 124 140)">Q2</text>
<text x="126.6" y="140" transform="rotate(-90 126.6 140)">Q3</text>
<text x="129.1" y="140" transform="rotate(-90 129.1 140)">Q4</text>
<text x="131.7" y="140" transform="rotate(-90 131.7 140)">Q5</text>
<text x="134.2" y="140" transform="rotate(-90 134.2 140)">Q6</text>
<text x="136.7" y="140" transform="rotate(-90 136.7 140)">Q7</text>
<text x="162.1" y="140" transform="rotate(-90 162.1 140)">Q0</text>
<text x="164.7" y="140" transform="rotate(-90 164.7 140)">Q1</text>
<text x="167.2" y="140" transform="rotate(-90 167.2 140)">Q2</text>
<text x="169.8" y="140" transform="rotate(-90 169.8 140)">Q3</text>
<text x="172.3" y="140" transform="rotate(-90 172.3 140)">Q4</text>
<text x="174.8" y="140" transform="rotate(-90 174.8 140)">Q5</text>
<text x="177.4" y="140" transform="rotate(-90 177.4 140)">Q6</text>
<text x="179.9" y="140" transform="rotate(-90 179.9 140)">Q7</text>
<text x="205.3" y="140" transform="rotate(-90 205.3 140)">Q0</text>
<text x="207.9" y="140" transform="rotate(-90 207.9 140)">Q1</text>
<text x="210.4" y="140" transform="rotate(-90 210.4 140)">Q2</text>
<text x="212.9" y="140" transform="rotate(-90 212.9 140)">Q3</text>
<text x="215.5" y="140" transform="rotate(-90 215.5 140)">Q4</text>
<text x="218" y="140" transform="rotate(-90 218 140)">Q5</text>
<text x="220.6" y="140" transform="rotate(-90 220.6 140)">Q6</text>
<text x="223.1" y="140" transform="rotate(-90 223.1 140)">Q7</text>
<text x="12.8" y="144.4">S</text>
<text x="14.8" y="149.9" transform="rotate(-90 14.8 149.9)">D</text>
<text x="19.9" y="149.9" transform="rotate(-90 19.9 149.9)">CLK</text>
<text x="23.9" y="144.4">R</text>
<text x="40.2" y="149.9" transform="rotate(-90 40.2 149.9)">D0</text>
<text x="42.8" y="149.9" transform="rotate(-90 42.8 149.9)">D1</text>
<text x="43.4" y="144.1">74LS174</text>
<text x="45.3" y="149.9" transform="rotate(-90 45.3 149.9)">D2</text>
<text x="47.8" y="149.9" transform="rotate(-90 47.8 149.9)">D3</text>
<text x="50.4" y="149.9" transform="rotate(-90 50.4 149.9)">D4</text>
<text x="52.9" y="149.9" transform="rotate(-90 52.9 149.9)">D5</text>
<text x="58" y="149.9" transform="rotate(-90 58 149.9)">CLK</text>
<text x="60.5" y="149.9" transform="rotate(-90 60.5 149.9)">MR</text>
<text x="75.8" y="149.9" transform="rotate(-90 75.8 149.9)">D0</text>
<text x="78.3" y="149.9" transform="rotate(-90 78.3 149.9)">D1</text>
<text x="80.9" y="149.9" transform="rotate(-90 80.9 149.9)">D2</text>
<text x="83.4" y="149.9" transform="rotate(-90 83.4 149.9)">D3</text>
<text x="84.1" y="144.1">74LS373</text>
<text x="85.9" y="149.9" transform="rotate(-90 85.9 149.9)">D4</text>
<text x="88.5" y="149.9" transform="rotate(-90 88.5 149.9)">D5</text>
<text x="91" y="149.9" transform="rotate(-90 91 149.9)">D6</text>
<text x="93.6" y="149.9" transform="rotate(-90 93.6 149.9)">D7</text>
<text x="98.6" y="149.9" transform="rotate(-90 98.6 149.9)">OE</text>
<text x="101.2" y="149.9" transform="rotate(-90 101.2 149.9)">LE</text>
<text x="119" y="149.9" transform="rotate(-90 119 149.9)">D0</text>
<text x="121.5" y="149.9" transform="rotate(-90 121.5 149.9)">D1</text>
<text x="124" y="149.9" transform="rotate(-90 124 149.9)">D2</text>
<text x="126.6" y="149.9" transform="rotate(-90 126.6 149.9)">D3</text>
<text x="127.3" y="144.1">74LS373</text>
<text x="129.1" y="149.9" transform="rotate(-90 129.1 149.9)">D4</text>
<text x="131.7" y="149.9" transform="rotate(-90 131.7 149.9)">D5</text>
<text x="134.2" y="149.9" transform="rotate(-90 134.2 149.9)">D6</text>
<text x="136.7" y="149.9" transform="rotate(-90 136.7 149.9)">D7</text>
<text x="141.8" y="149.9" transform="rotate(-90 141.8 149.9)">OE</text>
<text x="144.4" y="149.9" transform="rotate(-90 144.4 149.9)">LE</text>
<text x="162.1" y="149.9" transform="rotate(-90 162.1 149.9)">D0</text>
<text x="164.7" y="149.9" transform="rotate(-90 164.7 149.9)">D1</text>
<text x="167.2" y="149.9" transform="rotate(-90 167.2 149.9)">D2</text>
<text x="169.8" y="149.9" transform="rotate(-90 169.8 149.9)">D3</text>
<text x="170.4" y="144.1">74LS373</text>
<text x="172.3" y="149.9" transform="rotate(-90 172.3 149.9)">D4</text>
<text x="174.8" y="149.9" transform="rotate(-90 174.8 149.9)">D5</text>
<text x="177.4" y="149.9" transform="rotate(-90 177.4 149.9)">D6</text>
<text x="179.9" y="149.9" transform="rotate(-90 179.9 149.9)">D7</text>
<text x="185" y="149.9" transform="rotate(-90 185 149.9)">OE</text>
<text x="187.5" y="149.9" transform="rotate(-90 187.5 149.9)">LE</text>
<text x="205.3" y="149.9" transform="rotate(-90 205.3 149.9)">D0</text>
<text x="207.9" y="149.9" transform="rotate(-90 207.9 149.9)">D1</text>
<text x="210.4" y="149.9" transform="rotate(-90 210.4 149.9)">D2</text>
<text x="212.9" y="149.9" transform="rotate(-90 212.9 149.9)">D3</text>
<text x="213.6" y="144.1">74LS373</text>
<text x="215.5" y="149.9" transform="rotate(-90 215.5 149.9)">D4</text>
<text x="218" y="149.9" transform="rotate(-90 218 149.9)">D5</text>
<text x="220.6" y="149.9" transform="rotate(-90 220.6 149.9)">D6</text>
<text x="223.1" y="149.9" transform="rotate(-90 223.1 149.9)">D7</text>
<text x="228.2" y="149.9" transform="rotate(-90 228.2 149.9)">OE</text>
<text x="230.7" y="149.9" transform="rotate(-90 230.7 149.9)">LE</text>
<text x="13.6" y="154.9" transform="rotate(-90 13.6 154.9)">2</text>
<text x="18.7" y="154.9" transform="rotate(-90 18.7 154.9)">3</text>
<text x="39" y="154.9" transform="rotate(-90 39 154.9)">3</text>
<text x="41.6" y="154.9" transform="rotate(-90 41.6 154.9)">4</text>
<text x="44.1" y="154.8" transform="rotate(-90 44.1 154.8)">6</text>
<text x="46.6" y="155.8" transform="rotate(-90 46.6 155.8)">11</text>
<text x="56.8" y="154.8" transform="rotate(-90 56.8 154.8)">9</text>
<text x="59.3" y="154.9" transform="rotate(-90 59.3 154.9)">1</text>
<text x="74.6" y="154.9" transform="rotate(-90 74.6 154.9)">3</text>
<text x="77.1" y="154.9" transform="rotate(-90 77.1 154.9)">4</text>
<text x="79.7" y="154.9" transform="rotate(-90 79.7 154.9)">7</text>
<text x="82.2" y="154.8" transform="rotate(-90 82.2 154.8)">8</text>
<text x="97.4" y="154.9" transform="rotate(-90 97.4 154.9)">1</text>
<text x="100" y="155.9" transform="rotate(-90 100 155.9)">11</text>
<text x="117.8" y="154.9" transform="rotate(-90 117.8 154.9)">3</text>
<text x="120.3" y="154.9" transform="rotate(-90 120.3 154.9)">4</text>
<text x="122.8" y="154.9" transform="rotate(-90 122.8 154.9)">7</text>
<text x="125.4" y="154.9" transform="rotate(-90 125.4 154.9)">8</text>
<text x="127.9" y="156" transform="rotate(-90 127.9 156)">13</text>
<text x="140.6" y="154.9" transform="rotate(-90 140.6 154.9)">1</text>
<text x="143.2" y="155.9" transform="rotate(-90 143.2 155.9)">11</text>
<text x="160.9" y="154.9" transform="rotate(-90 160.9 154.9)">3</text>
<text x="163.5" y="154.9" transform="rotate(-90 163.5 154.9)">4</text>
<text x="166" y="154.9" transform="rotate(-90 166 154.9)">7</text>
<text x="168.6" y="154.9" transform="rotate(-90 168.6 154.9)">8</text>
<text x="183.8" y="154.9" transform="rotate(-90 183.8 154.9)">1</text>
<text x="186.3" y="155.9" transform="rotate(-90 186.3 155.9)">11</text>
<text x="204.1" y="154.9" transform="rotate(-90 204.1 154.9)">3</text>
<text x="206.7" y="154.9" transform="rotate(-90 206.7 154.9)">4</text>
<text x="209.2" y="154.9" transform="rotate(-90 209.2 154.9)">7</text>
<text x="211.7" y="154.9" transform="rotate(-90 211.7 154.9)">8</text>
<text x="214.3" y="156" transform="rotate(-90 214.3 156)">13</text>
<text x="219.4" y="156" transform="rotate(-90 219.4 156)">17</text>
<text x="221.9" y="156" transform="rotate(-90 221.9 156)">18</text>
<text x="227" y="154.9" transform="rotate(-90 227 154.9)">1</text>
<text x="229.5" y="155.9" transform="rotate(-90 229.5 155.9)">11</text>
<text x="49.2" y="156" transform="rotate(-90 49.2 156)">13</text>
<text x="51.7" y="156" transform="rotate(-90 51.7 156)">14</text>
<text x="84.7" y="156" transform="rotate(-90 84.7 156)">13</text>
<text x="87.3" y="156" transform="rotate(-90 87.3 156)">14</text>
<text x="89.8" y="156" transform="rotate(-90 89.8 156)">17</text>
<text x="92.4" y="156" transform="rotate(-90 92.4 156)">18</text>
<text x="130.5" y="156" transform="rotate(-90 130.5 156)">14</text>
<text x="133" y="156" transform="rotate(-90 133 156)">17</text>
<text x="135.5" y="156" transform="rotate(-90 135.5 156)">18</text>
<text x="171.1" y="156" transform="rotate(-90 171.1 156)">13</text>
<text x="173.6" y="156" transform="rotate(-90 173.6 156)">14</text>
<text x="176.2" y="156" transform="rotate(-90 176.2 156)">17</text>
<text x="178.7" y="156" transform="rotate(-90 178.7 156)">18</text>
<text x="216.8" y="156" transform="rotate(-90 216.8 156)">14</text>
<text x="77.5" y="163.3">DATA IN b0 - b7</text>
<text x="118.2" y="163.3">DATA IN b8 - b15</text>
<text x="161.3" y="163.3">DATA IN b16 - b23</text>
<text x="204.5" y="163.3">DATA IN b24 - b31</text>
<text x="26.7" y="173.5">b0</text>
<text x="35" y="173.5">b1</text>
<text x="43.9" y="173.5">b2</text>
<text x="60.5" y="170.3" transform="rotate(-90 60.5 170.3)">5V</text>
<text x="67.4" y="173.5">b14</text>
<text x="67.4" y="171">BUSY</text>
<text x="151.2" y="176">(*) RC 150ohm 10nF</text>
<text x="176.6" y="176">* Colocar Res a pull-up entre 74LS373 y CD4512.</text>
</g>
</svg>
